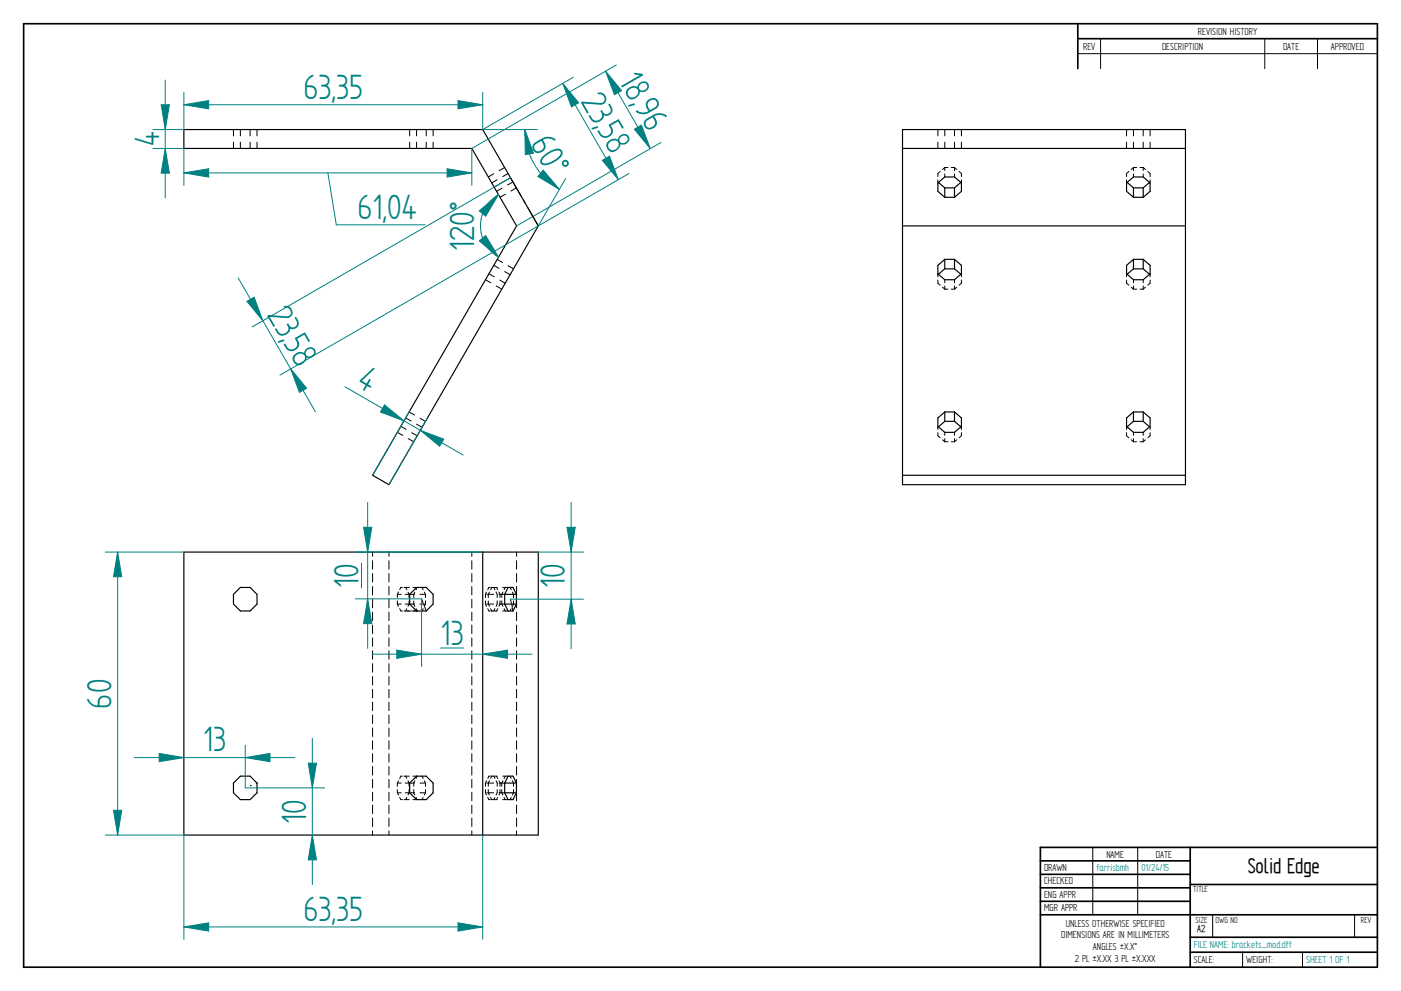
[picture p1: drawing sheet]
<svg xmlns="http://www.w3.org/2000/svg" width="594mm" height="420mm" viewBox="0 0 594 420" stroke-linecap="round" stroke-linejoin="round" font-family="sans-serif">
<g fill="none" stroke="#000" stroke-width=".71">
<path d="M10 10.1h574.1v400h-574.1zM457 10.1v19M457 16.4h127.1M504.7 359.3v50.8M584.1 359.3h-142.9v50.8M441.2 365h63.5M441.2 370.7h63.5M441.2 376.4h63.5M504.7 375h79.4M441.2 382.1h63.5M441.2 387.8h142.9M504.7 397.4h79.4"/>
<path d="M504.7 403.7h79.4"/>
</g>
<g fill="none" stroke="#000" stroke-width=".42">
<path d="M466.7 16.4v12.7M536.3 16.4v12.7M558.7 16.4v12.7M457 22.8h127.1M99 54.9v2.7M101.9 54.9v2.7M106.1 54.9v2.7M109 54.9v2.7M173.7 54.9v2.7M176.6 54.9v2.7M180.7 54.9v2.7M183.7 54.9v2.7"/>
<path d="M397.7 54.9v2.7M400.6 54.9v2.7M404.7 54.9v2.7M407.7 54.9v2.7M477.7 54.9v2.7M480.6 54.9v2.7M484.8 54.9v2.7M487.7 54.9v2.7M99 60.3v2.6M101.9 60.3v2.6M106.1 60.3v2.6M109 60.3v2.6"/>
<path d="M173.7 60.3v2.6M176.6 60.3v2.6M180.7 60.3v2.6M183.7 60.3v2.6M209.3 73.7l-2.2 1.3M210.8 76.2l-2.3 1.3M212.9 79.8l-2.3 1.3M214 71l-2.3 1.4M215.4 73.6l-2.2 1.3M217.5 77.1l-2.3 1.4M219 79.7l-2.4 1.3M397.7 60.3v2.6"/>
<path d="M397.7 76.3v1.2M397.7 77.1l.1 .1M397.9 77.3h.1M398.6 72.7l-.9 .9v1.3M400.6 60.3v2.6M400.6 71v1.4M400.6 73.7v1.3M400.6 71l-.9 .9M400.6 71h1.4M403.4 71h1.3M404.7 60.3v2.6M404.7 71v1.4"/>
<path d="M404.7 73.7v1.3M404.7 71l1 .9M406.7 72.7l1 .9v1.3M407.5 77.3h-.1M407.7 60.3v2.6M407.7 76.3v1.2M407.7 77.1l-.1 .1M477.7 60.3v2.6M477.7 76.3v1.2M477.7 77.1l.1 .1M477.9 77.3h.1M478.7 72.7l-1 .9v1.3"/>
<path d="M480.6 60.3v2.6M480.6 71v1.4M480.6 73.7v1.3M480.6 71h1.4M480.6 71l-.9 .9M483.4 71h1.4M484.8 60.3v2.6M484.8 71v1.4M484.8 73.7v1.3M484.8 71l.9 .9M486.7 72.7l1 .9v1.3M487.4 77.3h.1"/>
<path d="M487.7 60.3v2.6M487.7 76.3v1.2M487.7 77.1l-.1 .1M214.3 82.3l-2.3 1.3M205.9 118.6l2.2 1.3M207.3 116.1l2.3 1.3M209.4 112.5l2.2 1.3M210.8 110l2.3 1.3M211.9 118.7l2.3 1.4M214 115.1l2.3 1.4M215.4 112.6l2.3 1.4M397.7 116.1v1.3"/>
<path d="M397.7 118.7v1.4l.9 .8M397.8 116.4l-.1 .1M397.9 116.3h.1M400.6 118.6v1.3M404.7 118.6v1.3M407.4 116.3h.1M407.6 116.5h.1M407.7 116.1v1.3M407.7 118.7v1.4l-1 .8M477.7 116.1v1.3M477.7 118.7v1.4l1 .8M477.8 116.5h-.1"/>
<path d="M478 116.3h-.1M480.6 118.6v1.3M484.8 118.6v1.3M487.4 116.3h.1M487.6 116.4l.1 .1M487.7 116.1v1.3M487.7 118.7v1.4l-1 .8M210.5 121.2l2.3 1.4M399.7 121.7l.9 .9M400.6 121.2v1.4M400.6 122.6h1.4M403.4 122.6h1.3"/>
<path d="M404.7 121.2v1.4M405.7 121.8l-1 .8M479.7 121.8l.9 .8M480.6 121.2v1.4M480.6 122.6h1.4M483.4 122.6h1.4M484.8 121.2v1.4M485.7 121.7l-.9 .9M172 177.2l2.3 1.3M173.5 174.7l2.3 1.3M176.6 179.8l2.3 1.4M178.1 177.3l2.3 1.3"/>
<path d="M168.5 183.3l2.3 1.3M170 180.8l2.2 1.3M173.1 185.9l2.3 1.4M174.6 183.4l2.3 1.3M397.7 180.8v1.3M397.7 183.4v1.3l1 .9M397.8 181.2h-.1M397.9 181h.1M399.7 186.5l.9 .8M400.6 183.3v1.3M400.6 185.9v1.4M400.6 187.3h1.4"/>
<path d="M403.4 187.3h1.3M404.7 183.3v1.3M404.7 185.9v1.4M405.7 186.4l-1 .9M407.4 181h.1M407.6 181.1l.1 .1M407.7 180.8v1.3M407.7 183.4v1.3l-1 .9M477.7 180.8v1.3M477.7 183.4v1.3l1 .9M477.8 181.1l-.1 .1M478 181h.1"/>
<path d="M479.6 186.4l1 .9M480.6 183.3v1.3M480.6 185.9v1.4M480.6 187.3h1.4M483.4 187.3h1.4M484.8 183.3v1.3M484.8 185.9v1.4M485.7 186.5l-.9 .8M487.4 181h.1M487.6 181.2h.1M487.7 180.8v1.3M487.7 183.4v1.3l-1 .9"/>
<path d="M158 234.1v1.8M158 237.7v3.6M164.9 234.1v1.8M164.9 237.7v3.6M200.1 234.1v1.8M200.1 237.7v3.6M219 234.1v1.8M219 237.7v3.6M158 243.2v3.6M158 248.6v3.6M158 254.1v3.6M158 259.5v3.6"/>
<path d="M164.9 243.2v3.6M164.9 248.6v3.6M164.9 254.1v3.6M164.9 259.5v3.6M168.5 252v1.3M168.5 254.7v1.4M168.5 256.1l.5 1M168.5 256.1h1.6M168.5 252h1.6M169 251l-.5 1M169.5 258.1l.5 .9h.6M170.6 249.1h-.6l-.5 .9"/>
<path d="M171.3 259h2.2M171.4 249.1h2.1M171.8 256.1h4M171.8 252h4M172 249.1l.5 .9M172.5 258.1l-.5 .9M173 251l.5 1v1.4M173.5 254.8v1.3l-.5 1M175.1 249.1h1.5M175.1 259h1.5M175.4 254.8v1.3l.5 1M175.9 251l-.5 1v1.4"/>
<path d="M176.4 258.1l.5 .9M176.9 249.1l-.5 .9M178.1 256.1h2.3M178.1 252h2.3M178.9 249.1l.5 .9M179.4 258.1l-.5 .9M179.9 251l.5 1M180.4 256.1l-.5 1M180.4 252v1.3M180.4 254.7v1.4M200.1 243.2v3.6M200.1 248.6v3.6"/>
<path d="M200.1 254.1v3.6M200.1 259.5v3.6M205.9 256.1h.3M205.9 252h.3M205.9 252v1.4M205.9 254.8v1.3M205.9 256.1l.4 1M206.3 251l-.4 1M206.7 256.1h2.6M206.7 252h2.6M206.8 258.1l.5 .9h.4M207.1 254.8v1.3l.4 1"/>
<path d="M207.5 251l-.4 1v1.4M207.7 249.1h-.4l-.5 .9M208 258.1l.5 .9M208.1 249.1h2.7M208.1 259h2.7M208.5 249.1l-.5 .9M209.4 249.1l.4 .9M209.9 258.1l-.5 .9M210.3 251l.5 1v1.3M210.6 249.1l.4 .9M210.8 254.7v1.4l-.4 1M211.1 258.1l-.5 .9"/>
<path d="M211.6 251l.4 1v1.3M211.7 256.1h2.3M211.7 252h2.3M212 254.7v1.4l-.4 1M212.8 254.7v1.4l.5 1M213.2 249.1h2.2M213.2 259h2.2M213.3 251l-.5 1v1.3M213.8 258.1l.4 .9M214.2 249.1l-.4 .9M216.3 249.1l.5 .9M216.8 258.1l-.5 .9"/>
<path d="M217.3 251l.4 1v1.4M217.7 254.8v1.3l-.4 1M219 243.2v3.6M219 248.6v3.6M219 254.1v3.6M219 259.5v3.6M158 265v3.6M158 270.4v3.6M158 275.9v3.6M164.9 265v3.6M164.9 270.4v3.6M164.9 275.9v3.6"/>
<path d="M200.1 265v3.6M200.1 270.4v3.6M200.1 275.9v3.6M219 265v3.6M219 270.4v3.6M219 275.9v3.6M158 281.4v3.6M158 286.8v3.6M158 292.3v3.6M158 297.7v3.6M164.9 281.4v3.6M164.9 286.8v3.6"/>
<path d="M164.9 292.3v3.6M164.9 297.7v3.6M200.1 281.4v3.6M200.1 286.8v3.6M200.1 292.3v3.6M200.1 297.7v3.6M219 281.4v3.6M219 286.8v3.6M219 292.3v3.6M219 297.7v3.6M158 303.2v3.6M158 308.6v3.6"/>
<path d="M158 314.1v3.6M158 319.5v3.6M164.9 303.2v3.6M164.9 308.6v3.6M164.9 314.1v3.6M164.9 319.5v3.6M200.1 303.2v3.6M200.1 308.6v3.6M200.1 314.1v3.6M200.1 319.5v3.6M219 303.2v3.6M219 308.6v3.6"/>
<path d="M219 314.1v3.6M219 319.5v3.6M158 325v3.6M158 330.4v3.6M158 335.9v3.6M164.9 325v3.6M164.9 330.4v3.6M164.9 335.9v3.6M168.5 332v1.4M168.5 334.8v1.3M168.5 336.1l.5 1M168.5 332h1.6"/>
<path d="M168.5 336.1h1.6M169 331l-.5 1M169.5 338.1l.5 .9h.6M170.6 329.1h-.6l-.5 1M171.3 329.1h2.2M171.4 339h2.1M171.8 332h4M171.8 336.1h4M172 329.1l.5 .9M172.5 338.1l-.5 .9M173 331l.5 1v1.3M173.5 334.8v1.3l-.5 .9"/>
<path d="M175.1 339h1.5M175.1 329.1h1.5M175.4 334.8v1.3l.5 .9M175.9 331l-.5 1v1.3M176.4 338.1l.5 .9M176.9 329.1l-.5 .9M178.1 332h2.3M178.1 336.1h2.3M178.9 329.1l.5 1M179.4 338.1l-.5 .9M179.9 331l.5 1M180.4 332v1.4"/>
<path d="M180.4 334.8v1.3M180.4 336.1l-.5 1M200.1 325v3.6M200.1 330.4v3.6M200.1 335.9v3.6M205.9 332h.3M205.9 336.1h.3M205.9 332v1.3M205.9 334.8v1.3M205.9 336.1l.4 .9M206.3 331l-.4 1M206.7 332h2.6"/>
<path d="M206.7 336.1h2.6M206.8 338.1l.5 .9h.4M207.1 334.8v1.3l.4 .9M207.5 331l-.4 1v1.3M207.7 329.1h-.4l-.5 .9M208 338.1l.5 .9M208.1 339h2.7M208.1 329.1h2.7M208.5 329.1l-.5 .9M209.4 329.1l.5 1M209.8 338.1l-.4 .9M210.4 331l.4 1v1.4"/>
<path d="M210.6 329.1l.5 1M210.8 334.8v1.3l-.5 1M211 338.1l-.4 .9M211.6 331l.4 1v1.4M211.7 332h2.3M211.7 336.1h2.3M212 334.8v1.3l-.4 1M212.8 334.8v1.3l.5 1M213.2 339h2.2M213.2 329.1h2.2M213.3 331l-.5 1v1.4M213.8 338.1l.4 .9"/>
<path d="M214.2 329.1l-.4 1M216.3 329.1l.5 .9M216.8 338.1l-.5 .9M217.3 331l.4 1v1.3M217.7 334.8v1.3l-.4 .9M219 325v3.6M219 330.4v3.6M219 335.9v3.6M158 341.3v3.6M158 346.8v3.6M158 352.3v1.7M164.9 341.3v3.6"/>
<path d="M164.9 346.8v3.6M164.9 352.3v1.7M200.1 341.3v3.6M200.1 346.8v3.6M200.1 352.3v1.7M219 341.3v3.6M219 346.8v3.6M219 352.3v1.7M463.4 359.3v28.5M482.4 359.3v28.5M514.2 387.9v9.5M574.4 387.9v9.5"/>
<path d="M526.9 403.7v6.4M552.3 403.7v6.4"/>
</g>
<g fill="none" stroke="#000" stroke-width=".49">
<path d="M78 54.9h126.7l23.6 40.9-63.4 109.7-6.9-4 61-105.7-18.9-32.9h-122.1zM382.7 54.9h120v150.6h-120zM382.7 62.9h120M397.9 77.3l2.7 2.4M400.6 79.7v3.9M400.6 79.7h4.1M404.7 79.7v3.9M407.4 77.3l-2.7 2.4M478 77.3l2.6 2.4M480.6 79.7v3.9M480.6 79.7h4.2M484.8 79.7v3.9"/>
<path d="M487.4 77.3l-2.6 2.4M382.7 95.8h120M400.6 83.6l-2.9-2.5v-3.6l2.9-2.5h4.1l3 2.5v3.6l-3 2.5M400.6 83.6h4.1M480.6 83.6l-2.9-2.5v-3.6l2.9-2.5h4.2l2.9 2.5v3.6l-2.9 2.5M480.6 83.6h4.2M400.6 110l-2.9 2.5v3.6l2.9 2.5h4.1l3-2.5v-3.6l-3-2.5M400.6 110v4M400.6 110h4.1M400.6 114h4.1M400.6 114l-2.7 2.3M404.7 110v4"/>
<path d="M404.7 114l2.7 2.3M480.6 110l-2.9 2.5v3.6l2.9 2.5h4.2l2.9-2.5v-3.6l-2.9-2.5M480.6 110v4M480.6 110h4.2M480.6 114l-2.6 2.3M480.6 114h4.2M484.8 110v4M484.8 114l2.6 2.3M400.6 174.7h4.1M400.6 174.7l-2.9 2.5v3.6l2.9 2.5h4.1l3-2.5v-3.6l-3-2.5M400.6 174.7v3.9M400.6 178.6l-2.7 2.4"/>
<path d="M400.6 178.6h4.1M404.7 174.7v3.9M404.7 178.6l2.7 2.4M480.6 174.7h4.2M480.6 174.7l-2.9 2.5v3.6l2.9 2.5h4.2l2.9-2.5v-3.6l-2.9-2.5M480.6 178.6h4.2M480.6 174.7v3.9M480.6 178.6l-2.6 2.4M484.8 174.7v3.9M484.8 178.6l2.6 2.4M382.7 201.5h120M78 234.1h150.3v119.9h-150.3z"/>
<path d="M204.7 234.1v119.9M214 256.1l1.4 2.9h2.1l1.5-2.9M214 252l1.4-2.9h2.1l1.5 2.9M214 256.1h5M214 252h5M214 252v4.1M219 252v4.1M214 332l1.4-2.9h2.1l1.5 2.9M214 336.1l1.4 2.9h2.1l1.5-2.9M214 332v4.1M214 332h5M214 336.1h5"/>
<path d="M219 332v4.1"/>
<circle cx="104" cy="254.1" r="5.4"/>
<circle cx="178.7" cy="254.1" r="5.4"/>
<circle cx="104" cy="334" r="5.4"/>
<circle cx="178.7" cy="334" r="5.4"/>
</g>
<path d="M222.6 54.9l3.6 10-3.4 .7z" fill="none" stroke="#008080" stroke-width=".42"/>
<path d="M222.6 54.9l3.6 10-3.4 .7z" fill="#008080"/>
<path d="M230.3 72.1l6.9 8.2-9.1-5.5z" fill="none" stroke="#008080" stroke-width=".42"/>
<path d="M230.3 72.1l6.9 8.2-9.1-5.5z" fill="#008080"/>
<path d="M204.7 54.9h23.1M222.6 54.9a29.4 29.4 0 0 0 14.6 25.4M239.9 75.7l-11.6 20.1M178.2 182.5l10 3.7-1.7 3z" fill="none" stroke="#008080" stroke-width=".42"/>
<path d="M178.2 182.5l10 3.7-1.7 3z" fill="#008080"/>
<path d="M163.1 171.7l8.2 6.7-10-3.7z" fill="none" stroke="#008080" stroke-width=".42"/>
<path d="M163.1 171.7l8.2 6.7-10-3.7z" fill="#008080"/>
<path d="M70.1 62.9l1.7 10.5h-3.5zM146.3 164l50.1 28.9M173.9 173.9l-15.9 27.6M180.8 177.9l-15.9 27.6" fill="none" stroke="#008080" stroke-width=".42"/>
<path d="M70.1 62.9l1.7 10.5h-3.5z" fill="#008080"/>
<path d="M68.3 44.4h3.5l-1.7 10.5z" fill="none" stroke="#008080" stroke-width=".42"/>
<path d="M68.3 44.4h3.5l-1.7 10.5z" fill="#008080"/>
<path d="M70.1 33.9v50M64.8 54.9h13.2M78 44.4l10.5-1.7v3.4zM64.8 62.9h13.2" fill="none" stroke="#008080" stroke-width=".42"/>
<path d="M78 44.4l10.5-1.7v3.4z" fill="#008080"/>
<path d="M194.2 42.7l10.5 1.7-10.5 1.7z" fill="none" stroke="#008080" stroke-width=".42"/>
<path d="M194.2 42.7l10.5 1.7-10.5 1.7z" fill="#008080"/>
<path d="M78 39.2v15.7M204.7 39.2v15.7M78 44.4h126.7M189.6 71.5l10.5 1.8-10.5 1.8z" fill="none" stroke="#008080" stroke-width=".42"/>
<path d="M189.6 71.5l10.5 1.8-10.5 1.8z" fill="#008080"/>
<path d="M78 73.3l10.5-1.8v3.6z" fill="none" stroke="#008080" stroke-width=".42"/>
<path d="M78 73.3l10.5-1.8v3.6z" fill="#008080"/>
<path d="M78 62.9v15.7M78 73.3h122.1M139 73.3l3.6 22h37.6M200.1 62.9v15.7M48.1 343.5h3.5l-1.7 10.5z" fill="none" stroke="#008080" stroke-width=".42"/>
<path d="M48.1 343.5h3.5l-1.7 10.5z" fill="#008080"/>
<path d="M49.9 234.1l1.7 10.4h-3.5z" fill="none" stroke="#008080" stroke-width=".42"/>
<path d="M49.9 234.1l1.7 10.4h-3.5z" fill="#008080"/>
<path d="M44.6 234.1h33.4M49.9 234.1v119.9M67.5 319.4l10.5 1.8-10.5 1.7zM44.6 354h33.4" fill="none" stroke="#008080" stroke-width=".42"/>
<path d="M106.5 333l-.3 .1M109 332l-.3 .1" fill="none" stroke="#000" stroke-width=".49"/>
<path d="M67.5 319.4l10.5 1.8-10.5 1.7z" fill="#008080"/>
<path d="M104 321.2l10.5-1.8v3.5z" fill="none" stroke="#008080" stroke-width=".42"/>
<path d="M104 321.2l10.5-1.8v3.5z" fill="#008080"/>
<path d="M104 315.9v18.1M57 321.2h68M132.4 354l1.8 10.6h-3.5z" fill="none" stroke="#008080" stroke-width=".42"/>
<path d="M132.4 354l1.8 10.6h-3.5z" fill="#008080"/>
<path d="M130.7 323.6h3.5l-1.8 10.4z" fill="none" stroke="#008080" stroke-width=".42"/>
<path d="M130.7 323.6h3.5l-1.8 10.4z" fill="#008080"/>
<path d="M238.6 35.3l6.8 8.3-3.1 1.7zM132.4 313.1v61.9M104 334h33.7" fill="none" stroke="#008080" stroke-width=".42"/>
<path d="M238.6 35.3l6.8 8.3-3.1 1.7z" fill="#008080"/>
<path d="M255.4 68l3.1-1.8 3.7 10z" fill="none" stroke="#008080" stroke-width=".42"/>
<path d="M255.4 68l3.1-1.8 3.7 10z" fill="#008080"/>
<path d="M238.6 35.3l23.6 40.9M243.1 32.7l-38.4 22.2M269 54.8l3-1.7 3.7 9.9zM266.7 73.6l-38.4 22.2" fill="none" stroke="#008080" stroke-width=".42"/>
<path d="M269 54.8l3-1.7 3.7 9.9z" fill="#008080"/>
<path d="M256.8 30.2l6.8 8.2-3.1 1.7z" fill="none" stroke="#008080" stroke-width=".42"/>
<path d="M256.8 30.2l6.8 8.2-3.1 1.7z" fill="#008080"/>
<path d="M256.8 30.2l18.9 32.8M261.3 27.6l-61.2 35.3M280.3 60.4l-61.3 35.4M203.2 89.4l8.2-6.9-5.5 9.2z" fill="none" stroke="#008080" stroke-width=".42"/>
<path d="M203.2 89.4l8.2-6.9-5.5 9.2z" fill="#008080"/>
<path d="M203.2 102.1l2.7-2.2 5.5 9.1z" fill="none" stroke="#008080" stroke-width=".42"/>
<path d="M203.2 102.1l2.7-2.2 5.5 9.1z" fill="#008080"/>
<path d="M211.4 82.5a15.3 15.3 0 0 0 0 26.5M104.7 127.8l3-1.8 3.8 10z" fill="none" stroke="#008080" stroke-width=".42"/>
<path d="M210.8 78.6l-1.2 .7M211.4 78.2l-.3 .2M214.2 76.6l-2.4 1.4M214.9 76.3l-.3 .1M215.2 76.1l1.3-.7 4.6 7.9M221.9 84.8l.9 1.5M223.7 87.8l4.6 8" fill="none" stroke="#000" stroke-width=".42"/>
<path d="M104.7 127.8l3-1.8 3.8 10z" fill="#008080"/>
<path d="M123.3 156.4l6.7 8.2-3 1.8z" fill="none" stroke="#008080" stroke-width=".42"/>
<path d="M123.3 156.4l6.7 8.2-3 1.8z" fill="#008080"/>
<path d="M216.5 75.4l-109.6 63.2M228.3 95.8l-109.6 63.2M101 117.8l32.7 56.8M78 393l10.5-1.7v3.5z" fill="none" stroke="#008080" stroke-width=".42"/>
<path d="M78 393l10.5-1.7v3.5z" fill="#008080"/>
<path d="M194.2 391.3l10.5 1.7-10.5 1.8z" fill="none" stroke="#008080" stroke-width=".42"/>
<path d="M194.2 391.3l10.5 1.7-10.5 1.8z" fill="#008080"/>
<path d="M155.9 253.9l1.8 10.5h-3.5zM78 354v44.3M204.7 354v44.3M78 393h126.7" fill="none" stroke="#008080" stroke-width=".42"/>
<path d="M172.7 259h1.4M174.5 259h.3M176.7 258.9l-1.5 .1M176.7 258.8h.1M178.8 253.9l.7 1.9M179.7 256.3l.2 .4M180 257.2l.7 1.8" fill="none" stroke="#000" stroke-width=".42"/>
<path d="M155.9 253.9l1.8 10.5h-3.5z" fill="#008080"/>
<path d="M154.2 223.6h3.5l-1.8 10.5z" fill="none" stroke="#008080" stroke-width=".42"/>
<path d="M154.2 223.6h3.5l-1.8 10.5z" fill="#008080"/>
<path d="M155.9 213v61.9M150.6 234.1h54.1M153.3 238.7v10.5M150.6 253.9h28.2M168.2 275.6l10.6 1.8-10.6 1.7z" fill="none" stroke="#008080" stroke-width=".42"/>
<path d="M168.2 275.6l10.6 1.8-10.6 1.7z" fill="#008080"/>
<path d="M204.7 277.4l10.5-1.8v3.5z" fill="none" stroke="#008080" stroke-width=".42"/>
<path d="M204.7 277.4l10.5-1.8v3.5z" fill="#008080"/>
<path d="M178.8 253.9v28.7M242.2 254l1.7 10.5h-3.5zM157.8 277.4h67.9M186.8 274.7h9.8" fill="none" stroke="#008080" stroke-width=".42"/>
<path d="M216.5 254l.4 1.8M217 256.3v.4M217.1 257.2l.4 1.8" fill="none" stroke="#000" stroke-width=".42"/>
<path d="M242.2 254l1.7 10.5h-3.5z" fill="#008080"/>
<path d="M240.4 223.6h3.5l-1.7 10.5z" fill="none" stroke="#008080" stroke-width=".42"/>
<path d="M240.4 223.6h3.5l-1.7 10.5z" fill="#008080"/>
<path d="M242.2 213v62.1M228.3 234.1h19.1M216.5 254h30.9" fill="none" stroke="#008080" stroke-width=".42"/>
<g font-size="16.9" fill="#008080">
<text x="262.1" y="34.1" transform="rotate(60 262.1 34.1)">18,</text>
<text x="128.7" y="41.8">63,35</text>
<text x="246" y="43" transform="rotate(60 246 43)">23,</text>
<text x="268.5" y="45.3" transform="rotate(60 268.5 45.3)">96</text>
<text x="253" y="55" transform="rotate(60 253 55)">58</text>
<text x="67.5" y="62" transform="rotate(-90 67.5 62)">4</text>
<text x="224.6" y="60.9" transform="rotate(60 224.6 60.9)">60°</text>
<text x="151.5" y="92.7">61,04</text>
<text x="201.1" y="106.4" transform="rotate(-90 201.1 106.4)">120°</text>
<text x="113" y="133.4" transform="rotate(60 113 133.4)">23,</text>
<text x="119.9" y="145.4" transform="rotate(60 119.9 145.4)">58</text>
<text x="150.7" y="163.5" transform="rotate(30 150.7 163.5)">4</text>
<text x="152" y="249.2" transform="rotate(-90 152 249.2)">10</text>
<text x="239.5" y="249.3" transform="rotate(-90 239.5 249.3)">10</text>
<text x="186.8" y="273.4">13</text>
<text x="47.2" y="300.4" transform="rotate(-90 47.2 300.4)">60</text>
<text x="86.1" y="318.6">13</text>
<text x="129.8" y="349.3" transform="rotate(-90 129.8 349.3)">10</text>
<text x="128.7" y="390.4">63,35</text>
</g>
<text font-size="10.1" x="529.1" y="370.2">Solid Edge</text>
<g font-size="4.9">
<text x="507.9" y="14.7">REVISION HISTORY</text>
<text x="459.3" y="21">REV</text>
<text x="492.7" y="21">DESCRIPTION</text>
<text x="544.1" y="21">DATE</text>
<text x="564.4" y="21">APPROVED</text>
<text x="469.1" y="363.6">NAME</text>
<text x="490.1" y="363.6">DATE</text>
<text x="442.7" y="369.3">DRAWN</text>
<text x="442.7" y="375">CHECKED</text>
<text x="442.7" y="380.7">ENG APPR</text>
<text x="442.7" y="386.4">MGR APPR</text>
<text x="452" y="392.9">UNLESS OTHERWISE SPECIFIED</text>
<text x="450" y="397.9">DIMENSIONS ARE IN MILLIMETERS</text>
<text x="455.8" y="407.9">2 PL ±X.XX 3 PL ±X.XXX</text>
<text x="463.5" y="402.9">ANGLES ±X.X°</text>
<text x="506.2" y="408.3">SCALE:</text>
<text x="528.4" y="408.3">WEIGHT:</text>
</g>
<g font-size="4.9" fill="#008080">
<text x="464.9" y="369.4">farrisbmh</text>
<text x="484" y="369.4">01/24/15</text>
<text x="506.2" y="402.1">FILE NAME: brackets_mod.dft</text>
<text x="553.8" y="408.4">SHEET 1 OF 1</text>
</g>
<text font-size="4.8" x="507.7" y="395.3">A2</text>
<g font-size="4.1">
<text x="506" y="378.3">TITLE</text>
<text x="506.9" y="391.1">SIZE</text>
<text x="515.5" y="391.1">DWG NO</text>
<text x="577.1" y="391.1">REV</text>
</g>
</svg>
